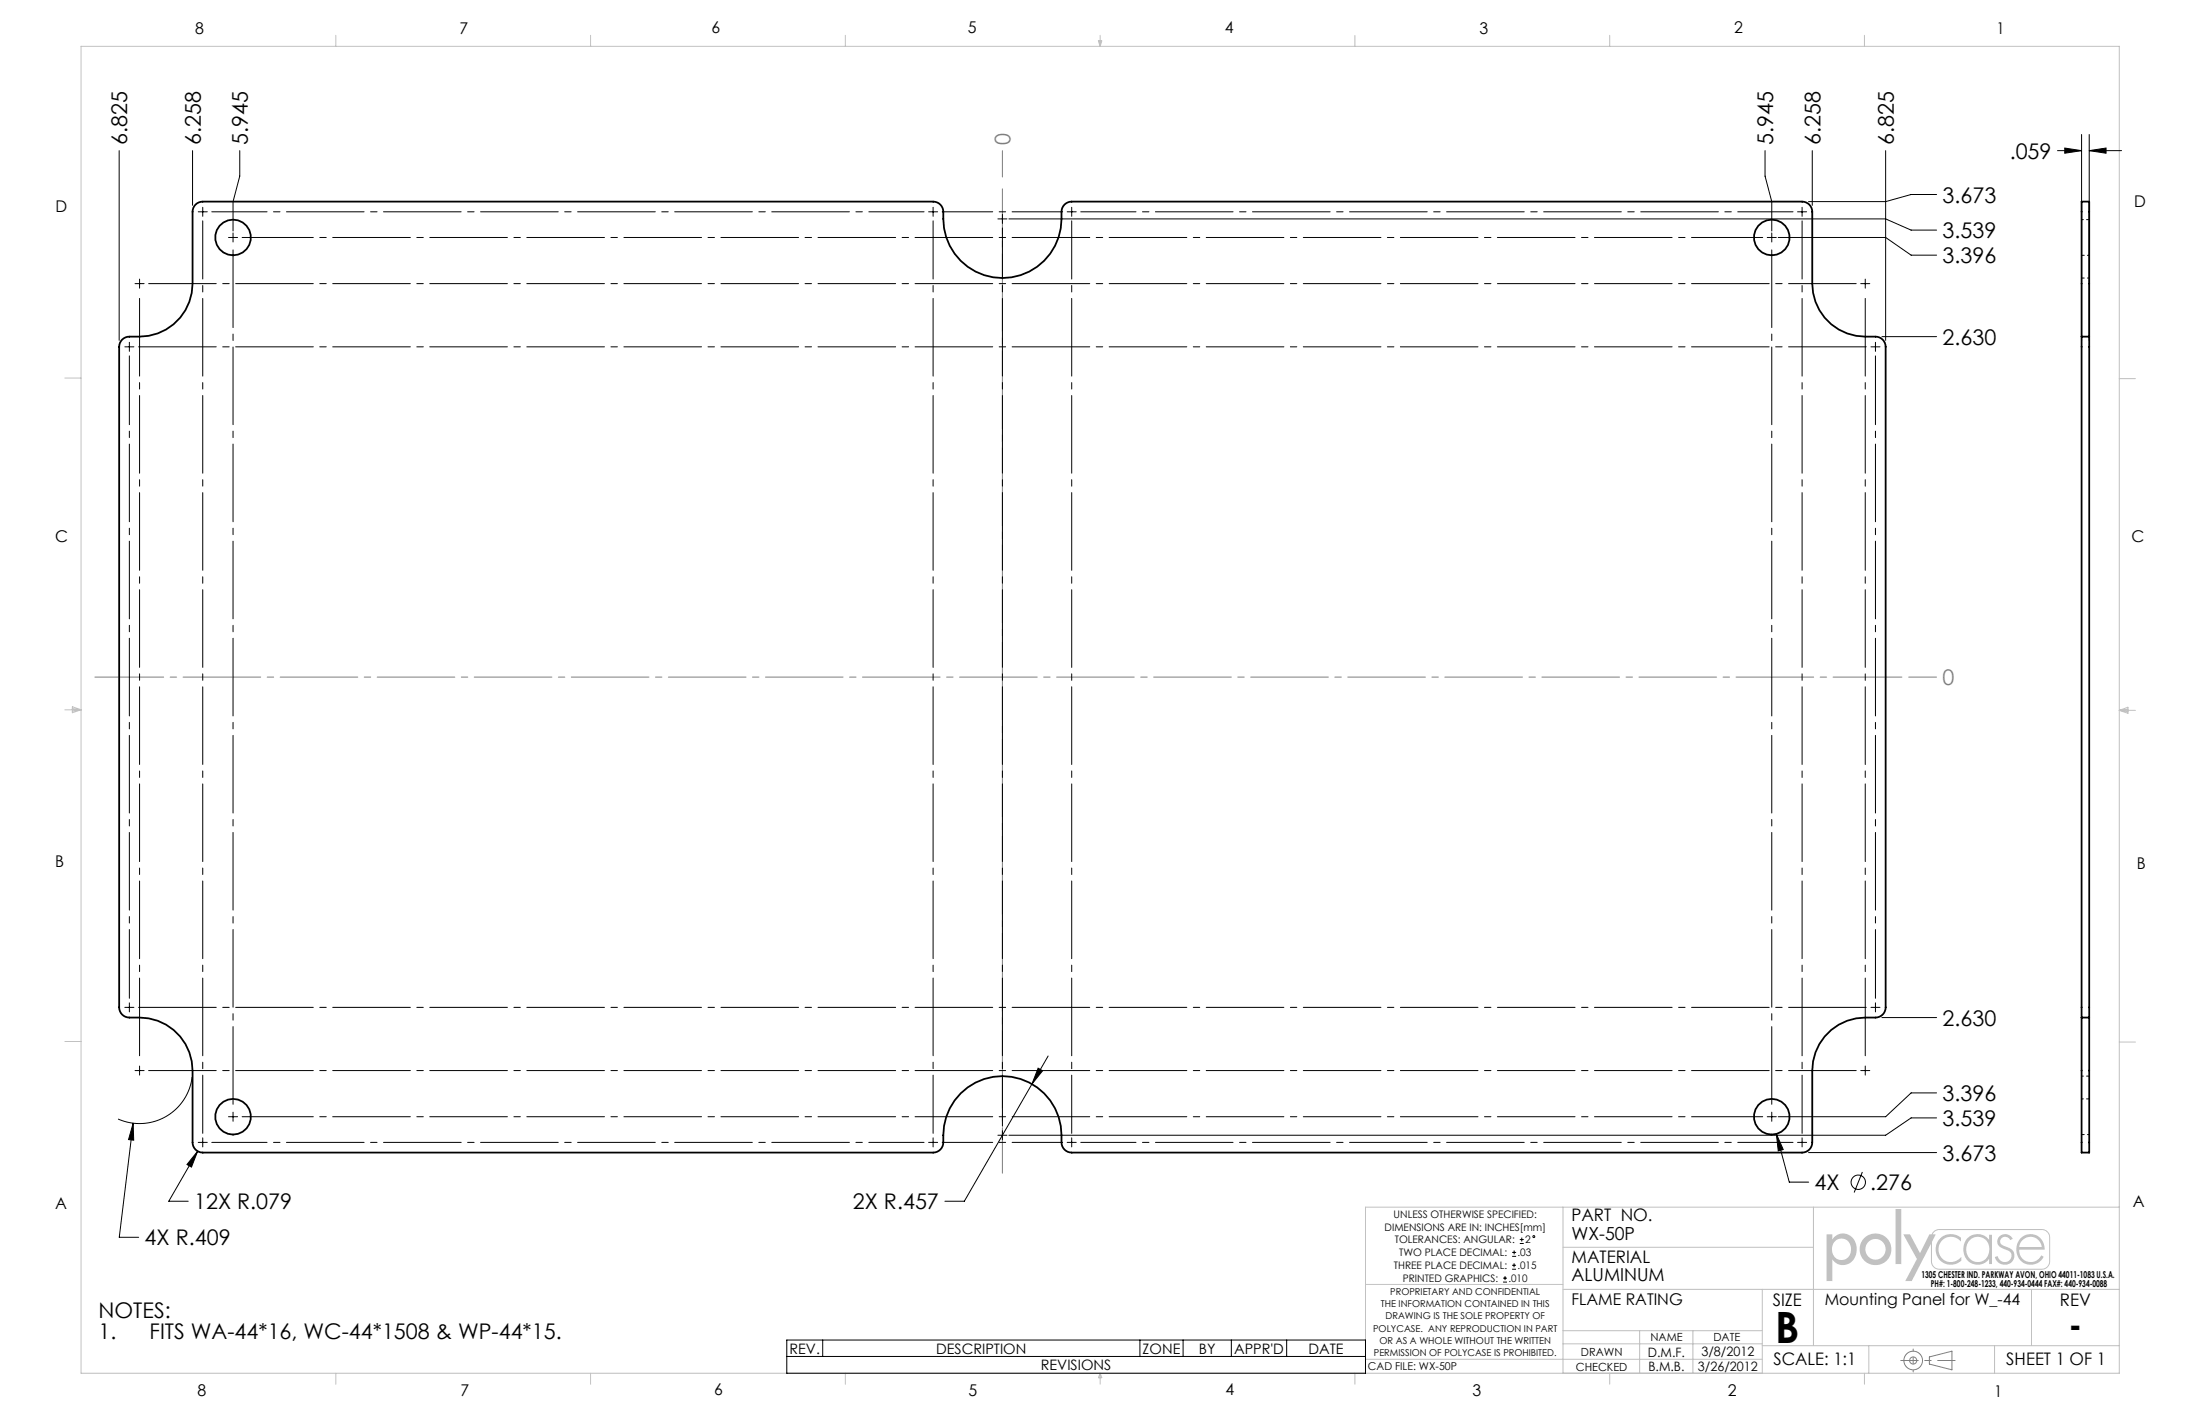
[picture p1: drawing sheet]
<svg xmlns="http://www.w3.org/2000/svg" width="432mm" height="279mm" viewBox="0 0 432 279" stroke-linecap="round" stroke-linejoin="round" font-family="sans-serif">
<g fill="none" stroke="#808080" stroke-width=".2">
<path d="M378.7 266.2l4.4-1.1v3.7l-4.4-1.2z"/>
<circle cx="375.5" cy="266.9" r=".7"/>
<circle cx="375.5" cy="266.9" r="1.83"/>
</g>
<path d="M373.1 266.9h10.6" fill="none" stroke="#808080" stroke-width=".2" stroke-dasharray="15.2 1.3 1.3 1.3" stroke-dashoffset="11.8"/>
<path d="M375.5 264.7v4.5" fill="none" stroke="#808080" stroke-width=".2" stroke-dasharray="15.2 1.3 1.3 1.3" stroke-dashoffset="14.9"/>
<g fill="none" stroke="#c0c0c0" stroke-width=".2">
<path d="M15.9 9.1h400.1v260.3h-400.1zM65.9 6.9v2.2M115.9 6.9v2.2M165.9 6.9v2.2M215.6 8h.6l-.3 1.1zM215.7 8l.2 1.1M215.9 6.9v2.2M216 8l-.1 1.1M265.9 6.9v2.2M315.9 6.9v2.2M365.9 6.9v2.2M12.7 74.2h3.2"/>
<path d="M416 74.3h3.1M12.7 139.3h3.2M14.2 139l1.7 .3M14.2 138.7l1.7 .6-1.7 .5zM15.9 139.3l-1.7 .2M416 139.4h3.1M416 139.4l1.7-.6v1.1zM416 139.4l1.7 .2M417.7 139.1l-1.7 .3M12.7 204.4h3.2M416 204.5h3.1M306.8 236.8v32.6"/>
<path d="M355.9 236.8v27.2M416 236.8h-148v32.6M268 252h38.8M306.8 244.7h49.1M345.9 253v16.4M398.7 253v11M416 253h-109.2M65.9 269.4v2.2M115.9 269.4v2.2M165.9 269.4v2.2M215.9 269.4v2.2M215.9 269.4l.3 .9h-.6z"/>
<path d="M265.9 269.4v2.2M268 266.7h77.9M306.8 261.1h39.1M306.8 263.7h39.1M315.9 269.4v2.2M321.8 261.1v8.3M332.3 261.1v8.3M345.9 264h70.1M365.9 269.4v2.2M366.8 264v5.4M391.5 264v5.4"/>
</g>
<path d="M358.5 242.2v9.2h1.1v-4.3a2.65 2.65 0 0 0 3.1 .9 2.65 2.65 0 0 0 1.7-2.7 2.72 2.72 0 0 0-1.1-2.8 2.72 2.72 0 0 0-3-.1l-.7 .8v-1zM360.2 243.5a1.92 1.92 0 0 1 2.3-.1 1.92 1.92 0 0 1 .7 2.3 1.89 1.89 0 0 1-2.3 1.5 1.89 1.89 0 0 1-1.3-2.4l.2-.7zM365 245.1a3.1 3.1 0 0 0 6.2 0 3.1 3.1 0 0 0-6.2 0zM366.1 245.1a2.01 2.01 0 0 1 4 0 2.01 2.01 0 0 1-4 0zM372 237.2v10.8h1.2v-10.8zM373.6 242.2h1.3l2 3.7 1.8-3.7h.4a1.66 1.66 0 0 1 1.6-1.1h20a1.66 1.66 0 0 1 1.7 1.7v4.7a1.66 1.66 0 0 1-1.7 1.6h-20a1.66 1.66 0 0 1-1.7-1.6v-3.5l-3.8 7.4h-1.3l2.3-4.4zM379.6 241.7l-.3 .5h.6l-.7 1.4v3.9a1.46 1.46 0 0 0 1.5 1.4h20a1.46 1.46 0 0 0 1.5-1.4v-4.7a1.46 1.46 0 0 0-1.5-1.5h-20l-.6 .1zM380.8 243a3 3 0 0 0-.1 4.2 3 3 0 0 0 4.3 .2v-.8a2.47 2.47 0 0 1-3.7 .4 2.47 2.47 0 0 1-.1-3.6 2.47 2.47 0 0 1 3.7 .2v-.7a3.1 3.1 0 0 0-4.1 .1zM396.6 243a2.99 2.99 0 0 0-.5 3.7 2.99 2.99 0 0 0 3.5 1.3l.8-.5 .6-.8 .1-.1-.5-.3a2.28 2.28 0 0 1-2.6 1.3 2.28 2.28 0 0 1-1.7-2.4h5a2.77 2.77 0 0 0-1.6-2.8 2.77 2.77 0 0 0-3.1 .6zM397 243.3a2.21 2.21 0 0 1 2.3-.5 2.21 2.21 0 0 1 1.4 1.9h-4.4l.2-.8zM386.2 242.9a3 3 0 0 0-.6 3.6 3 3 0 0 0 3.3 1.6l.9-.4 .6-.7v1h.6v-5.7h-.6v1a2.84 2.84 0 0 0-4.2-.4zM386.7 243.3a2.31 2.31 0 0 1 2.9-.2 2.31 2.31 0 0 1 .7 2.8 2.28 2.28 0 0 1-2.8 1.6 2.28 2.28 0 0 1-1.6-2.8l.3-.8zM392.4 242.6a1.66 1.66 0 0 1 2.6 .5l-.4 .2-.3-.4-.4-.2h-.5l-.4 .2a.92 .92 0 0 0-.4 1 .92 .92 0 0 0 .9 .6 1.91 1.91 0 0 1 1.9 2.1 1.95 1.95 0 0 1-1.9 1.6 1.95 1.95 0 0 1-2-1.6l.6-.1a1.32 1.32 0 0 0 1.8 1.1 1.32 1.32 0 0 0 .5-2l-.5-.3a2.09 2.09 0 0 1-1.9-1.6l.1-.6z" fill-rule="evenodd" fill="#c0c0c0"/>
<g fill="none" stroke="#000" stroke-width=".2">
<path d="M23.4 29.6v37.2M37.8 29.6v10.7M47.1 29.6v5l-1.4 5v5.7M346.4 29.6v5l1.3 5v5.7M355.7 29.6v10.7M370.1 29.6v37.2M380.1 38.2h-5l-5 1.4h-15.1M403.8 29.6h4.8M405.3 29.1l3.3 .5-3.3 .5zM408.6 26.4v40.4M410.1 29.6l3.3-.5v1zM410.1 26.4v40.4"/>
<path d="M410.1 29.6h6.3M26.5 55.7h1.8M27.4 54.8v1.7M38.9 41.6h1.8M39.8 40.7v1.7M44.9 46.6h1.7M45.7 45.7v1.8M182.3 41.6h1.7M183.1 40.7v1.7M195.9 43h1.7M196.7 42.1v1.7M198 43h172.1l5 2.2h5"/>
<path d="M209.5 41.6h1.7M210.3 40.7v1.7M346.9 46.6h1.7M347.7 45.7v1.8M349 46.6h21.1l5 3.5h5M352.8 41.6h1.8M353.7 40.7v1.7M365.2 55.7h1.8M366.1 54.8v1.7M24.5 68.1h1.8M25.4 67.2v1.7M367.2 68.1h1.8"/>
<path d="M368.1 67.2v1.7M369.4 66.1h10.7M24.5 197.7h1.8M25.4 196.8v1.7M367.2 197.7h1.8M368.1 196.8v1.7M369.4 199.7h10.7M26.5 210.1h1.8M27.4 209.2v1.7M37.7 211.3a10.4 10.4 0 0 1-14.5 8.3M44.9 219.1h1.7M45.7 218.2v1.8"/>
<path d="M203.8 209.6l.8 .5-2.1 2.6zM205.7 207.2l-16.4 28.5h-3.8M346.9 219.1h1.7M347.7 218.2v1.8M365.2 210.1h1.8M366.1 209.2v1.7M380.1 214.4h-5l-5 4.7h-21.1M380.1 219.3h-5l-5 3.4h-172.1M26.1 220.4l.1 3.3-1-.1zM26.1 220.4l-2.7 22.4h3.8M38.8 225.9l-1.2 3.1-.9-.5zM38.8 225.9l-5.7 9.8h3.8"/>
<path d="M38.9 224.1h1.8M39.8 223.3v1.7M182.3 224.1h1.7M183.1 223.3v1.7M195.9 222.7h1.7M196.7 221.9v1.7M209.5 224.1h1.7M210.3 223.3v1.7M348.7 222.5l1.3 3-1 .3zM348.7 222.5l2.5 9.4h3.8M352.8 224.1h1.8M353.7 223.3v1.7"/>
<path d="M355 226.1h25.1M365.5 230l-1.6 4M295 251.6h.8M295 250.8h.8M295.4 250.4v.8M296.8 249h.8M296.8 248.3h.8M296.8 246.5h.8M296.8 245.7h.8M297.2 247.9v.7M297.2 245.3v.8M298.3 244h.8"/>
<path d="M298.3 243.2h.8M298.7 242.8v.8M154.4 262.9h113.6v6.5h-113.6zM154.4 266.1h113.6M161.5 262.9v3.2M223.7 262.9v3.2M232.2 262.9v3.2M241.7 262.9v3.2M252.5 262.9v3.2"/>
<circle cx="364.7" cy="232" r="1.41"/>
<circle cx="301" cy="242.6" r=".19"/>
</g>
<path d="M18.6 132.9h354.7" fill="none" stroke="#808080" stroke-width=".2" stroke-dasharray="15.2 1.3 1.3 1.3" stroke-dashoffset="1.7"/>
<path d="M196.7 230.2v-193.2" fill="none" stroke="#808080" stroke-width=".2" stroke-dasharray="15.2 1.3 1.3 1.3" stroke-dashoffset="6.3"/>
<path d="M196.7 29.6v5.1M374.6 132.9h5.5" fill="none" stroke="#808080" stroke-width=".2"/>
<path d="M27.4 57.4v150.9M366.1 57.4v150.9" fill="none" stroke="#000" stroke-width=".2" stroke-dasharray="15.2 1.3 1.3 1.3" stroke-dashoffset="-1.1"/>
<path d="M45.7 48.4v168.9M347.7 48.4v168.9" fill="none" stroke="#000" stroke-width=".2" stroke-dasharray="15.2 1.3 1.3 1.3" stroke-dashoffset="-.7"/>
<path d="M25.4 69.8v126.1M368.1 69.8v126.1" fill="none" stroke="#000" stroke-width=".2" stroke-dasharray="15.2 1.3 1.3 1.3" stroke-dashoffset="1.7"/>
<path d="M41.6 41.6h139.8M212.1 41.6h139.8M41.6 224.1h139.8M212.1 224.1h139.8" fill="none" stroke="#000" stroke-width=".2" stroke-dasharray="15.2 1.3 1.3 1.3" stroke-dashoffset="4.4"/>
<path d="M184.9 41.6h23.7M184.9 224.1h23.7" fill="none" stroke="#000" stroke-width=".2" stroke-dasharray="15.2 1.3 1.3 1.3" stroke-dashoffset="5.3"/>
<path d="M47.5 46.6h298.5M47.5 219.1h298.5" fill="none" stroke="#000" stroke-width=".2" stroke-dasharray="15.2 1.3 1.3 1.3" stroke-dashoffset="1.3"/>
<path d="M29.2 55.7h335.1M29.2 210.1h335.1" fill="none" stroke="#000" stroke-width=".2" stroke-dasharray="15.2 1.3 1.3 1.3" stroke-dashoffset="2"/>
<path d="M27.2 68.1h339.1M27.2 197.7h339.1" fill="none" stroke="#000" stroke-width=".2" stroke-dasharray="15.2 1.3 1.3 1.3"/>
<path d="M39.8 43.3v179.1M183.1 43.3v179.1M210.3 43.3v179.1M353.7 43.3v179.1" fill="none" stroke="#000" stroke-width=".2" stroke-dasharray="15.2 1.3 1.3 1.3" stroke-dashoffset="3.8"/>
<path d="M196.7 44.7v176.3" fill="none" stroke="#000" stroke-width=".2" stroke-dasharray="15.2 1.3 1.3 1.3" stroke-dashoffset="5.2"/>
<path d="M38.8 225.9l-2.1 2.6 .9 .5zM26.1 220.4l-.9 3.2 1 .1zM203.8 209.6l-1.3 3.1 2.1-2.6zM348.7 222.5l.3 3.3 1-.3zM410.1 29.6l3.3-.5v1zM405.3 29.1l3.3 .5-3.3 .5z" fill="#000"/>
<g fill="none" stroke="#000" stroke-width=".35">
<path d="M38.4 40.1a2 2 0 0 1 1.4-.5h143.3a2 2 0 0 1 2 2 11.7 11.7 0 0 0 11.6 13 11.7 11.7 0 0 0 11.6-13 2 2 0 0 1 2-2h143.4a2 2 0 0 1 2 2v14.1a10.4 10.4 0 0 0 10.4 10.4h2a2 2 0 0 1 2 2v129.6a2 2 0 0 1-2 2 11.7 11.7 0 0 0-8.7 2.4 10.4 10.4 0 0 0-3.7 8v14a2 2 0 0 1-2 2h-143.4a2 2 0 0 1-2-2 11.7 11.7 0 0 0-11.6-13 11.7 11.7 0 0 0-11.6 13 2 2 0 0 1-2 2h-143.3a2 2 0 0 1-2-2v-14a10.4 10.4 0 0 0-10.4-10.4h-2a2 2 0 0 1-2-2v-129.6a2 2 0 0 1 2-2 11.7 11.7 0 0 0 8.7-2.5 10.4 10.4 0 0 0 3.7-7.9v-14.1a2 2 0 0 1 .6-1.5zM408.6 66.1v133.6M408.6 66.1v-26.5h1.5v26.5M408.6 66.1h1.5M410.1 66.1v133.6M408.6 199.7v26.4h1.5v-26.4M408.6 199.7h1.5"/>
<circle cx="45.7" cy="46.6" r="3.5"/>
<circle cx="347.7" cy="46.6" r="3.5"/>
<circle cx="45.7" cy="219.1" r="3.5"/>
<circle cx="347.7" cy="219.1" r="3.5"/>
</g>
<path d="M408.6 50.1h1.5M408.6 54.6h1.5M410.1 43.1h-1.5M410.1 215.6h-1.5M410.1 211.1h-1.5M408.6 222.6h1.5" fill="none" stroke="#000" stroke-width=".2" stroke-dasharray="1.3 .6" stroke-dashoffset=".8"/>
<text font-size="8.5" x="348.4" y="263.5">B</text>
<text font-size="6.8" x="406" y="262.3">-</text>
<g font-size="4.2">
<text x="25" y="28.4" transform="rotate(-90 25 28.4)">6.825</text>
<text x="39.4" y="28.4" transform="rotate(-90 39.4 28.4)">6.258</text>
<text x="48.7" y="28.4" transform="rotate(-90 48.7 28.4)">5.945</text>
<text x="348" y="28.4" transform="rotate(-90 348 28.4)">5.945</text>
<text x="357.3" y="28.4" transform="rotate(-90 357.3 28.4)">6.258</text>
<text x="371.7" y="28.4" transform="rotate(-90 371.7 28.4)">6.825</text>
<text x="394.5" y="31.2">.059</text>
<text x="381.3" y="39.8">3.673</text>
<text x="381.3" y="46.8">3.539</text>
<text x="381.3" y="51.7">3.396</text>
<text x="381.3" y="67.7">2.630</text>
<text x="381.3" y="201.3">2.630</text>
<text x="381.3" y="216">3.396</text>
<text x="381.3" y="220.9">3.539</text>
<text x="381.3" y="227.8">3.673</text>
<text x="356.2" y="233.5">4X</text>
<text x="367.1" y="233.5">.276</text>
<text x="38.1" y="237.3">12X R.079</text>
<text x="167.4" y="237.3">2X R.457</text>
<text x="28.4" y="244.4">4X R.409</text>
<text x="19.4" y="258.6">NOTES:</text>
<text x="19.4" y="262.8">1.</text>
<text x="29.4" y="262.8">FITS WA-44*16, WC-44*1508 &amp; WP-44*15.</text>
</g>
<g font-size="4.2" fill="#808080">
<text x="198.3" y="28.4" transform="rotate(-90 198.3 28.4)">0</text>
<text x="381.3" y="134.5">0</text>
</g>
<g font-size="3.5">
<text x="308.4" y="243.3">WX-50P</text>
<text x="308.4" y="251.3">ALUMINUM</text>
</g>
<g font-size="3.4">
<text x="308.4" y="239.6">PART NO.</text>
<text x="308.4" y="247.8">MATERIAL</text>
<text x="347.9" y="256.2">SIZE</text>
<text x="404.3" y="256.2">REV</text>
<text x="348.1" y="267.9">SCALE: 1:1</text>
<text x="393.8" y="267.9">SHEET 1 OF 1</text>
</g>
<g font-size="3.2">
<text x="38.3" y="6.7">8</text>
<text x="90.2" y="6.7">7</text>
<text x="139.7" y="6.5">6</text>
<text x="190" y="6.5">5</text>
<text x="240.4" y="6.5">4</text>
<text x="290.4" y="6.7">3</text>
<text x="340.4" y="6.5">2</text>
<text x="391.9" y="6.7">1</text>
<text x="10.9" y="41.6">D</text>
<text x="418.9" y="40.7">D</text>
<text x="10.9" y="106.3">C</text>
<text x="418.4" y="106.4">C</text>
<text x="10.8" y="170.2">B</text>
<text x="419.4" y="170.6">B</text>
<text x="10.8" y="237.2">A</text>
<text x="418.6" y="236.8">A</text>
<text x="308.4" y="256.1">FLAME RATING</text>
<text x="358.1" y="256.1">Mounting Panel for W_-44</text>
<text x="38.8" y="273.8">8</text>
<text x="90.4" y="273.8">7</text>
<text x="140.2" y="273.8">6</text>
<text x="190.1" y="273.9">5</text>
<text x="240.5" y="273.8">4</text>
<text x="289" y="273.9">3</text>
<text x="339.1" y="273.8">2</text>
<text x="391.4" y="274.1">1</text>
</g>
<g font-size="2.8">
<text x="155" y="265.6">REV.</text>
<text x="183.7" y="265.6">DESCRIPTION</text>
<text x="204.3" y="268.9">REVISIONS</text>
<text x="224.3" y="265.6">ZONE</text>
<text x="235.3" y="265.6">BY</text>
<text x="242.2" y="265.6">APPR'D</text>
<text x="256.8" y="265.6">DATE</text>
</g>
<g font-size="2.5">
<text x="323.4" y="266.2">D.M.F.</text>
<text x="323.5" y="269.1">B.M.B.</text>
<text x="333.3" y="269">3/26/2012</text>
<text x="333.9" y="266.1">3/8/2012</text>
</g>
<g font-size="2.2">
<text x="323.9" y="263.1">NAME</text>
<text x="336.3" y="263.1">DATE</text>
<text x="309.3" y="268.9">CHECKED</text>
<text x="310.3" y="266.1">DRAWN</text>
</g>
<text font-size="2.1" x="268.5" y="268.8">CAD FILE: WX-50P</text>
<g font-size="2">
<text x="273.5" y="238.9">UNLESS OTHERWISE SPECIFIED:</text>
<text x="271.8" y="241.5">DIMENSIONS ARE IN: INCHES[mm]</text>
<text x="273.8" y="244">TOLERANCES: ANGULAR:</text>
<text x="299.3" y="244">2</text>
<text x="273.6" y="249">THREE PLACE DECIMAL:</text>
<text x="274.6" y="246.5">TWO PLACE DECIMAL:</text>
<text x="275.3" y="251.6">PRINTED GRAPHICS:</text>
<text x="296.1" y="251.6">.010</text>
<text x="297.8" y="249">.015</text>
<text x="297.8" y="246.5">.03</text>
</g>
<g font-size="1.9">
<text x="377.1" y="250.8">1305 CHESTER IND. PARKWAY AVON, OHIO 44011-1083 U.S.A.</text>
<text x="271" y="256.5">THE INFORMATION CONTAINED IN THIS</text>
<text x="272.9" y="254.1">PROPRIETARY AND CONFIDENTIAL</text>
<text x="379" y="252.6">PH#: 1-800-248-1233, 440-934-0444 FAX#: 440-934-0088</text>
<text x="269.5" y="261.3">POLYCASE. ANY REPRODUCTION IN PART</text>
<text x="270.8" y="263.7">OR AS A WHOLE WITHOUT THE WRITTEN</text>
<text x="271.9" y="258.9">DRAWING IS THE SOLE PROPERTY OF</text>
<text x="269.7" y="266.1">PERMISSION OF POLYCASE IS PROHIBITED.</text>
</g>
</svg>
